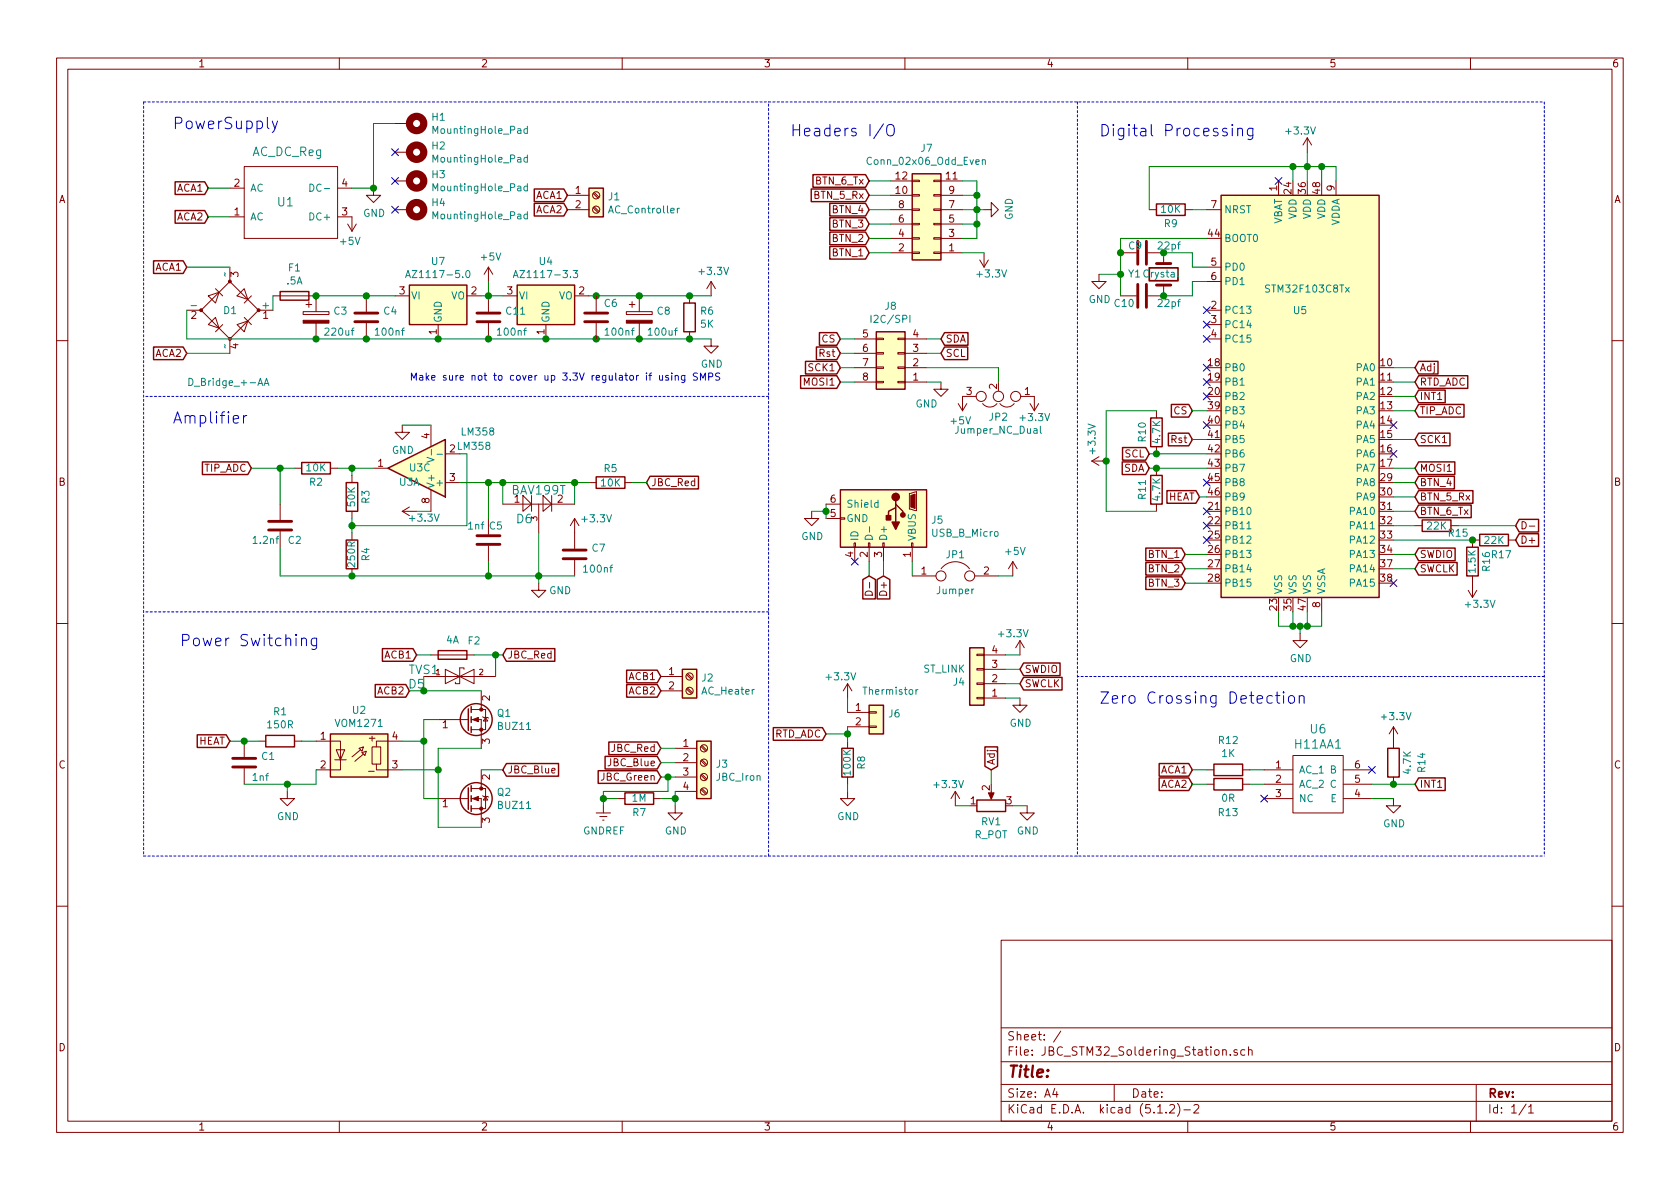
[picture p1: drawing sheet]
<svg xmlns="http://www.w3.org/2000/svg" width="297mm" height="210mm" viewBox="0 0 297 210" stroke-linecap="round" stroke-linejoin="round" font-family="sans-serif">
<g fill="none" stroke="#840000" stroke-width=".18">
<path d="M10 10.3h277v189.9h-277zM12 12.2h273v186.1h-273zM60 10.3v1.9M110 10.3v1.9M160 10.3v1.9M210 10.3v1.9M260 10.3v1.9M40.6 38.3h2.6M40.6 33.3h2.6M43.2 29.5h16.5v12.7h-16.5zM59.7 38.3h2.5v2.6M59.7 33.3h2.5"/>
<path d="M61.5 39.6l.7 1.3M63 39.6l-.8 1.3M66 33.3v1.2h1.3l-1.3 1.3-1.2-1.3h1.2M69.8 37.1h2.6M69.8 32h2.6M69.8 21.8h2.6M69.8 26.9h2.6M100.3 37.1h3.8M100.3 34.5h3.8M104.9 36.7l.8 .9M104.9 34.2l.8 .8M105.1 36.6l.8 .8"/>
<path d="M105.1 34l.8 .9M157.5 37.1h3.8M157.5 34.5h3.8M157.5 32h3.8M157.5 39.6h3.8M161.3 31.9h1.3v.2h-1.3zM161.3 34.4h1.3v.3h-1.3zM161.3 37h1.3v.2h-1.3zM161.3 39.5h1.3v.2h-1.3zM165.1 31.9h1.3v.2h-1.3zM165.1 34.4h1.3v.3h-1.3zM165.1 37h1.3v.2h-1.3z"/>
<path d="M165.1 39.5h1.3v.2h-1.3zM166.4 37.1h3.8M166.4 34.5h3.8M166.4 32h3.8M166.4 39.6h3.8M174 37.1h1.3v-1.3l1.2 1.3-1.2 1.2v-1.2M203.2 37.1h1.3M209.5 37.1h1.3M213.4 37.1h2.5M226.1 32v2.5M231.1 24.4l-.7 1.2M231.1 24.4v2.5"/>
<path d="M231.1 24.4l.8 1.2M236.2 32v2.5M33 54.9h2.6M36.8 52.3l1.9-.6-.6 1.9zM36.8 57.4l1.3-1.3 .6 1.9zM38.1 51l1.3 1.3M39.4 57.4l-1.3 1.3M40.6 49.8l5.1 5.1-5.1 5-5-5zM40.6 47.2v2.6M40.6 59.9v2.6M41.9 57.4l1.9-.6-.6 1.9zM43.2 51l.6 2-1.9-.7z"/>
<path d="M43.2 56.1l1.2 1.3M44.4 52.3l-1.2 1.3M45.7 54.9h2.6M48.3 52.3h7.6v2.8M53.6 55.1h4.6v.5h-4.6zM54.1 53.8h1M54.6 53.3v1.1M55.9 57.1v2.8M64.8 52.3v2.8M64.8 57.1v2.8M69.8 52.3h2.6M77.5 57.4v2.5"/>
<path d="M82.5 52.3h2.6M86.4 47.2v2.6M86.4 52.3v2.8M86.4 57.1v2.8M86.4 47.2l-.8 1.3M86.4 47.2l.7 1.3M88.9 52.3h2.5M96.5 57.4v2.5M101.6 52.3h2.5M105.4 52.3v2.8M105.4 57.1v2.8M110.7 55.1h4.6v.5h-4.6z"/>
<path d="M111.3 53.8h1M111.8 53.3v1.1M113 52.3v2.8M113 57.1v2.8M121.9 52.3v1.3M121.9 58.7v1.2M125.7 59.9v1.3h1.3l-1.3 1.3-1.2-1.3h1.2M125.7 49.8l-.7 1.2M125.7 49.8v2.5M125.7 49.8l.8 1.2M151.1 59.9h3.8M154.9 59.8h1.3v.3h-1.3z"/>
<path d="M157.5 44.7h3.8M157.5 42.2h3.8M158.7 59.8h1.3v.3h-1.3zM160 59.9h3.8M161.3 42h1.3v.3h-1.3zM161.3 44.6h1.3v.2h-1.3zM165.1 42h1.3v.3h-1.3zM165.1 44.6h1.3v.2h-1.3zM166.4 44.7h3.8M166.4 42.2h3.8M173.2 46l.8 1.2M174 44.7v2.5"/>
<path d="M174.8 46l-.8 1.2M194.3 48.5v1.3h1.3l-1.3 1.2-1.3-1.2h1.3M198.1 52.3h2.8M198.1 44.7h2.8M202.9 44.7h2.8v1.9M205.7 50.4v1.9h-2.8M213.4 54.9h2.5M213.4 57.4h2.5M213.4 59.9h2.5M213.4 47.2h2.5M213.4 49.8h2.5M10 60.2h2"/>
<path d="M71.1 75.2v1.2h1.3l-1.3 1.3-1.3-1.3h1.3M76.2 75.2v3.8M151.1 67.6h3.8M151.1 65h3.8M151.1 62.5h3.8M154.9 62.4h1.3v.2h-1.3zM154.9 64.9h1.3v.2h-1.3zM154.9 67.4h1.3v.3h-1.3zM158.7 62.4h1.3v.2h-1.3zM158.7 64.9h1.3v.2h-1.3zM158.7 67.4h1.3v.3h-1.3zM160 67.6h3.8"/>
<path d="M160 65h3.8M160 62.5h3.8M166.4 67.6v1.2h1.2l-1.2 1.3-1.3-1.3h1.3M169.4 71.4l.8 1.2M170.9 71.4l-.7 1.2M172.6 70.1h-2.4v2.5M173.7 71.4a1.63 1.63 0 0 0 2.6 0M176.8 71.4a1.63 1.63 0 0 0 2.5 0M180.5 70.1h2.4v2.5M182.1 71.4l.8 1.2M183.6 71.4l-.7 1.2M204.5 72.6v1.3"/>
<path d="M204.5 79v1.3M285 60.2h2M49.5 89.1v2.8M49.5 94v2.8M52.1 82.8h1.2M58.4 82.8h1.3M62.2 84.1v1.2M62.2 90.4v1.3M62.2 94.2v1.3M66 82.8h2.6M71.1 90.4l1.3 .8M71.1 90.4h2.6"/>
<path d="M72.4 89.7l-1.3 .7M76.2 86.6v3.8M78.7 80.3h2.6M78.7 85.3h2.6M86.4 91.7v2.8M86.4 96.5v2.8M88.9 89.1h12.7M92.5 87.6l1.5 1.5-1.5 1.3zM94 87.6v2.8M95.2 89.1v5.1M96 87.6l1.5 1.5-1.5 1.3zM97.5 87.6v2.8"/>
<path d="M101.6 91.7v5.3M101.6 99.1v2.7M101.6 91.7l-.8 1.3M101.6 91.7l.8 1.3M104.1 85.3h1.3M110.5 85.3h1.3M143.5 90.4v1.3h1.3l-1.3 1.3-1.3-1.3h1.3M146 89.1h2.6M146 91.7h2.6M148.6 91.6h.8v.2h-.8zM151 96h.3v.8h-.3zM151.1 96.8v2.5"/>
<path d="M153.5 96h.3v.8h-.3zM153.7 96.8v2.5M156.1 96h.2v.8h-.2zM156.2 96.8v2.5M160.8 87.2l1.3-.2v3.3l-1.3-.3zM161.2 96h.2v.8h-.2zM161.3 96.8v2.5M179.1 99.3l-.8 1.3M179.1 99.3v2.5M179.1 99.3l.7 1.3M193 81.5l1.3 .8M193 81.5h2.6"/>
<path d="M194.3 80.8l-1.3 .7M204.5 82.8v1.3M204.5 89.1v1.3M250.2 93h1.3M256.5 93h1.3M261.6 95.5h-1.3v1.3M266.7 95.5h1.3M269.1 92.2a.64 .64 0 0 1 .8 .7 .64 .64 0 0 1-.8 .6zM270.4 93h1M10 110.3h2M62.2 100.6v1.2M74.9 119.6h12.7"/>
<path d="M76.2 115.8h7.6M78.7 118.4l2.6 1.2-2.6 1.3zM81.3 119.6l2.5-1.2v2.5zM82 118.4v-.3h-.7v2.8h-.8v-.3M95.2 103.1v1.3h1.3l-1.3 1.3-1.2-1.3h1.2M116.8 119.6h3.8M121.4 119.3l.9 .8M121.6 119.1l.8 .9M153 104.7a.68 .68 0 0 1 .8-.1 .68 .68 0 0 1 .4 .7h-1.2zM153.7 103v1M161.3 101.8h4.2M166.4 100.6a3.2 3.2 0 0 1 5 0"/>
<path d="M172.3 101.8h4.2M172.7 115.7h1.3v.2h-1.3zM172.7 118.2h1.3v.3h-1.3zM174 115.8h3.8M174 118.4h3.8M180.3 113.3l-.7 1.2M180.3 113.3v2.5M180.3 113.3l.8 1.2M229.9 112v1.3h1.2l-1.2 1.2-1.3-1.2h1.3M233.7 105.7v2.5M259.6 104.4l.7 1.3M260.3 101.8v3.9"/>
<path d="M261.1 104.4l-.8 1.3M285 110.3h2M43.2 131.1v2.8M43.2 135.9v2.8M45.7 131.1h1.3M50.8 139.9v1.3h1.3l-1.3 1.3-1.3-1.3h1.3M52.1 131.1h1.2M55.9 131.1h4.3v5h-4.3M59.2 134.4h2M59.4 132.6h1.6l-.8 1.8zM63.5 132.3l.8-.2-.3 .7zM63.8 132.6l-1.6 1.3"/>
<path d="M64 133.1l.8-.3-.3 .8zM64.3 133.3l-1.6 1.3M65.2 136.4h1M65.3 130.6h1M65.8 132.1h1.5v3h-1.5zM65.8 130.2v.9M66.5 135.1v1h4.6M71.1 131.1h-4.6v1M77.5 127.2h5.3M83.3 127.2h1.8v5.1M83.3 125.5h1.8M83.3 139.4h1.8"/>
<path d="M85.1 125.5h.8v3.5h-2.6M85.1 139.4h.8v3.6h-2.6M85.1 122.2v3.3M85.1 136.1v3.3M85.3 126.7l.2 .2h.7l.2 .1M85.9 126.9l.3 .6h-.7zM97.6 136.3l.5-.1v-.3h-.4l-.1 .1v.6h.5M116.8 122.2h3.8M119.4 132.3h3.8M119.4 134.9h3.8M119.4 137.4h3.8M119.4 139.9h3.8"/>
<path d="M121.4 121.8l.9 .9M121.6 121.7l.8 .8M123.9 139.6l.9 .9M123.9 137.1l.9 .8M123.9 134.5l.9 .9M123.9 132l.9 .8M124.1 139.4l.9 .9M124.1 136.9l.9 .8M124.1 134.4l.9 .8M124.1 131.8l.9 .9M149.9 139.9v1.3h1.2l-1.2 1.3-1.3-1.3h1.3M149.9 120.9l-.8 1.3"/>
<path d="M149.9 120.9v2.5M149.9 131.1v1.2M149.9 137.4v1.3M149.9 120.9l.7 1.3M149.9 126h3.8M149.9 128.5h3.8M153.7 128.4h1.2v.2h-1.2zM153.7 125.9h1.2v.2h-1.2zM168.9 139.9l-.8 1.3M168.9 139.9v2.6M168.9 139.9l.8 1.3M172.7 120.8h1.3v.2h-1.3z"/>
<path d="M172.7 123.3h1.3v.3h-1.3zM174 123.4h3.8M174 120.9h3.8M175.3 139.9v1.1M180.3 123.4v1.3h1.3l-1.3 1.3-1.2-1.3h1.2M213.4 136.1h1.2M213.4 138.7h1.2M219.7 136.1h1.3M219.7 138.7h1.3M223.5 136.1h5.1M223.5 138.7h5.1M228.6 133.6h8.9v10.2h-8.9z"/>
<path d="M237.5 136.1h5.1M237.5 138.7h5.1M246.4 128.5v3.8M246.4 137.4v1.3M246.4 128.5l-.8 1.3M246.4 128.5l.7 1.3M77.5 141.2h5.3M83.3 141.2h1.8v5.1M85.3 140.7l.2 .1h.7l.2 .2M85.9 140.8l.3 .7h-.7zM105.4 143.8h2.5M106 144.4h1.3"/>
<path d="M106.6 145h.2M106.7 142.5v1.3M109.2 141.2h1.3M115.6 141.2h1.2M119.4 142.5v1.3h1.2l-1.2 1.2-1.3-1.2h1.3M181.6 142.5v1.3h1.3l-1.3 1.2-1.3-1.2h1.3M223.5 141.2h5.1M237.5 141.2h5.1M246.4 141.2v1.3h1.2l-1.2 1.3-1.3-1.3h1.3M10 160.2h2M177 166.3h108v32h-108zM285 160.2h2"/>
<path d="M60 198.3v1.9M110 198.3v1.9M160 198.3v1.9M177 194.8h108M177 191.8h108M177 187.8h108M177 181.8h108M186.5 192.5l-.4 1h1M186.8 193v1M187.6 182.3l-1.3 2M197 191.8v3M204.7 196.8h.8"/>
<path d="M206.2 196.7v.1M206.8 195.5l.2-.2h.4l.2 .2 .1 .3-.1 .2-.8 .8h.9M208.2 195.1a1.71 1.71 0 0 1 0 2.3M209.3 196.3h1.2M210 198.3v1.9M211.1 195.5l.2-.2h.4l.3 .5-1 1h1M216.2 185.7l.2-.1 .3 .1 .1 .9M217.5 186.5v.1M218.7 185.7a.37 .37 0 0 0-.5 .1v.2l.5 .2 .1 .1-.2 .3-.4-.1M220.1 185.7l-.4-.1-.3 .3 .1 .6 .2 .1 .4-.1M220.8 185.7a.37 .37 0 0 1 .6 .1v.8M220.8 185.1v1.5"/>
<path d="M260 198.3v1.9M261 191.8v6.5M269.8 195.2l-1.2 2M270.3 195.8l.4-.5v1.5M270.3 196.8h.8"/>
<circle cx="105.4" cy="37.1" r=".63"/>
<circle cx="105.4" cy="34.5" r=".63"/>
<circle cx="173.5" cy="70.1" r=".89"/>
<circle cx="176.5" cy="70.1" r=".91"/>
<circle cx="179.6" cy="70.1" r=".89"/>
<circle cx="121.9" cy="119.6" r=".63"/>
<circle cx="166.4" cy="101.8" r=".89"/>
<circle cx="171.4" cy="101.8" r=".89"/>
<circle cx="121.9" cy="122.2" r=".63"/>
<circle cx="124.5" cy="137.4" r=".63"/>
<circle cx="124.5" cy="139.9" r=".63"/>
<circle cx="124.5" cy="134.9" r=".63"/>
<circle cx="124.5" cy="132.3" r=".63"/>
</g>
<g fill="#ffffc2" stroke="#ffffc2" stroke-width=".18">
<path d="M215.9 34.5h27.9v71.2h-27.9z"/>
<path d="M58.4 129.8h10.2v7.6h-10.2z"/>
<path d="M68.6 82.8l10.1-5.1v10.2z"/>
<path d="M91.4 50.4h10.2v7h-10.2z"/>
<path d="M153.7 124.7h2.5v5.1h-2.5z"/>
<path d="M148.6 86.6h15.2v10.2h-15.2z"/>
<path d="M161.3 30.7h5.1v15.3h-5.1z"/>
<path d="M171.4 114.5h2.6v10.2h-2.6z"/>
<path d="M120.6 118.4h2.6v5h-2.6z"/>
<path d="M104.1 33.3h2.6v5h-2.6z"/>
<path d="M123.2 131.1h2.5v10.1h-2.5z"/>
<path d="M154.9 58.7h5.1v10.1h-5.1z"/>
<path d="M72.4 50.4h10.1v7h-10.1z"/>
</g>
<g fill="none" stroke="#840000" stroke-width=".25">
<path d="M31 32.2h5.2l.6 1.1-.6 1.1h-5.2zM31 37.2h5.2l.6 1.1-.6 1.2h-5.2zM94.5 33.4h5.2l.6 1.1-.6 1.2h-5.2zM94.5 36h5.2l.6 1.1-.6 1.1h-5.2zM104.1 33.3h2.6v5h-2.6zM143.4 33.4h9.6l.7 1.1-.7 1.2h-9.6zM143.7 30.9h9.3l.7 1.1-.7 1.1h-9.3zM146.7 38.5h6.3l.7 1.1-.7 1.1h-6.3zM146.7 36h6.3l.7 1.1-.7 1.1h-6.3zM161.3 30.7h5.1v15.3h-5.1zM204.5 36.1h5v2h-5zM215.9 34.5h27.9v71.2h-27.9z"/>
<path d="M27.2 46.1h5.2l.6 1.1-.6 1.2h-5.2zM49.5 51.6h5.1v1.5h-5.1zM72.4 50.4h10.1v7h-10.1zM91.4 50.4h10.2v7h-10.2zM120.9 53.6h2v5.1h-2zM144.9 58.8h3.1l.6 1.1-.6 1.2h-3.1zM146.7 43.6h6.3l.7 1.1-.7 1.1h-6.3zM146.7 41h6.3l.7 1.2-.7 1.1h-6.3zM154.9 58.7h5.1v10.1h-5.1zM167 58.8h4.1v2.3h-4.1l-.6-1.2zM27.2 61.4h5.2l.6 1.1-.6 1.1h-5.2zM141.6 66.4h6.4l.6 1.2-.6 1.1h-6.4z"/>
<path d="M142.4 63.9h5.6l.6 1.1-.6 1.1h-5.6zM144.3 61.4h3.7l.6 1.1-.6 1.1h-3.7zM167 61.4h4.1v2.2h-4.1l-.6-1.1zM198.5 79.1h4.1l.6 1.2-.6 1.1h-4.1zM203.5 73.9h2v5.1h-2zM206.6 76.6h3.6l.6 1.1-.6 1.1h-3.6zM207.1 71.5h3.1l.6 1.1-.6 1.2h-3.1zM250.8 69h4.7v2.2h-4.7l-.6-1.1zM250.8 63.9h3.5v2.2h-3.5l-.6-1.1zM250.8 66.4h8.7v2.3h-8.7l-.6-1.1zM250.8 71.5h8.1v2.3h-8.1l-.6-1.2zM250.8 76.6h5.6v2.2h-5.6l-.6-1.1z"/>
<path d="M35.8 81.7h8l.6 1.1-.6 1.1h-8zM53.3 81.8h5.1v2h-5.1zM61.2 85.3h2v5.1h-2zM61.2 95.5h2v5.1h-2zM68.6 82.8l10.1-5.1v10.2zM105.4 84.3h5.1v2.1h-5.1zM114.9 84.2h8.6v2.3h-8.6l-.6-1.2zM148.6 86.6h15.2v10.2h-15.2zM158.4 88.5v.6l1.2 1.3v.7M158.4 89.1v.7l-1.3 .6v1.3M158.4 89.8v2.5M198.4 81.7h4.2l.6 1.1-.6 1.1h-4.2z"/>
<path d="M202.6 96.9h6.3l.6 1.1-.6 1.2h-6.3zM202.6 99.5h6.3l.6 1.1-.6 1.1h-6.3zM203.5 84.1h2v5h-2zM206.3 86.8h5.2l.6 1.1-.6 1.1h-5.2zM250.8 96.9h6.5v2.3h-6.5l-.6-1.2zM250.8 99.5h6.8v2.2h-6.8l-.6-1.1zM250.8 84.2h6.3v2.3h-6.3l-.6-1.2zM250.8 86.8h9.6v2.2h-9.6l-.6-1.1zM250.8 89.3h9.3v2.2h-9.3l-.6-1.1zM250.8 81.7h6.4v2.2h-6.4l-.6-1.1zM251.5 91.9h5v2.1h-5zM259.3 96.8h2.1v5h-2.1z"/>
<path d="M261.6 94.5h5.1v2h-5.1zM268.6 94.4h3.4v2.2h-3.4l-.6-1.1zM268.6 91.8h3.4v2.3h-3.4l-.6-1.1zM67.6 114.7h5.4l.7 1.1-.7 1.1h-5.4zM77.5 115.1h5v1.5h-5zM89.5 114.7h8.6v2.2h-8.6l-.6-1.1zM110.8 118.5h5.4l.6 1.1-.6 1.1h-5.4zM120.6 118.4h2.6v5h-2.6zM152.6 102.5l1.1-.7 1.1 .7v3.4h-2.2zM155.1 102.5l1.1-.7 1.1 .7v3.4h-2.2zM171.4 114.5h2.6v10.2h-2.6zM181 117.2h6.4v2.3h-6.4l-.7-1.1z"/>
<path d="M181 119.8h6.8v2.2h-6.8l-.7-1.1zM202.6 102h6.3l.6 1.1-.6 1.1h-6.3zM34.9 129.9h5.1l.6 1.2-.6 1.1h-5.1zM47 130h5.1v2.1h-5.1zM58.4 129.8h10.2v7.6h-10.2zM66.3 121.1h5.5l.6 1.1-.6 1.1h-5.5zM82.8 125.3v3.9M82.8 139.3v3.8M83.3 125v1M83.3 126.7v1.1M83.3 128.5v1M83.3 138.9v1"/>
<path d="M89.5 135h9.3v2.3h-9.3l-.6-1.2zM105.8 136.3h10.4l.6 1.1-.6 1.1h-10.4zM107 133.8h9.2l.6 1.1-.6 1.1h-9.2zM107.6 131.2h8.6l.6 1.1-.6 1.1h-8.6zM110.8 121.1h5.4l.6 1.1-.6 1.1h-5.4zM123.2 131.1h2.5v10.1h-2.5zM136.7 128.7h8.7l.6 1.1-.6 1.1h-8.7zM148.8 132.3h2.1v5.1h-2.1zM153.7 124.7h2.5v5.1h-2.5zM174.1 132.1h2.3v3.4l-1.1 .6-1.2-.6zM205 135h5.2l.6 1.1-.6 1.2h-5.2zM205 137.6h5.2l.6 1.1-.6 1.1h-5.2z"/>
<path d="M214.6 135.1h5.1v2.1h-5.1zM214.6 137.7h5.1v2h-5.1zM245.4 132.3h2v5.1h-2zM250.8 137.6h4.7v2.2h-4.7l-.6-1.1zM83.3 140.7v1M83.3 142.5v1M110.5 140.2h5.1v2h-5.1zM172.7 141.5h5.1v2h-5.1z"/>
<circle cx="84.2" cy="127.2" r="2.82"/>
<circle cx="84.2" cy="141.2" r="2.82"/>
</g>
<g fill="none" stroke="#008484" stroke-width=".18">
<path d="M54.8 32.6a.64 .64 0 0 1 .7 .6 .64 .64 0 0 1-.7 .6zM93.2 22.8h-.3l-.3 .2 .2 .5h.4M93.2 27.9l-.3-.1-.3 .3 .2 .5h.4M93.2 33l-.3-.1-.3 .2 .2 .6h.4M93.2 37.9h-.3l-.3 .2 .2 .6h.4M93.2 22.3v1.3M93.2 27.4v1.3M93.2 32.5v1.3M93.2 37.4v1.3M119.8 36.8v.9M120.1 36.8l-.2 .1-.1 .2M173.7 28.4l.2-.2 .3 .1v.8"/>
<path d="M173.7 28.2v.9M39.7 48.2l.1 .6M71.7 49.1l.4-1.3 .5 1.3M71.8 48.7h.6M82.5 47.9l.2-.1a.67 .67 0 0 1 .4 .7 .67 .67 0 0 1-.4 .6l-.4-.5zM90.8 49.1l.4-1.3 .4 1.3M90.9 48.7h.6M101.3 47.8h.8l-.4 .5 .4 .1v.6l-.2 .1-.6-.1M208.2 47.7v1.1l.2 .2M33.4 66.9a.64 .64 0 0 1 .7 .6 .64 .64 0 0 1-.7 .7zM39.7 60.9l.1 .6M46.7 68.2l.4-1.3 .4 1.3"/>
<path d="M46.8 67.8h.6M76.3 79.5v1M183.9 75.4v1l.2 .2M75.5 80.9l1.3 .4-1.3 .4M77.3 80.3h.9M153.1 94.8a.66 .66 0 0 1 .8-.1 .66 .66 0 0 1 .3 .7h-1.2zM153.7 93.1v1M155.2 88.9h-.3l-.3 .2 .2 .6h.4M155.2 88.4v1.3M220.5 93.5h.7M162 121.9v.9M162.3 121.9l-.3 .3"/>
</g>
<g fill="none" stroke="#840000" stroke-width=".51">
<path d="M62.7 56.9h4.1M62.7 55.4h4.1M84.3 56.9h4.1M84.3 55.4h4.1M103.4 56.9h4M103.4 55.4h4M201.2 42.7v4M201.2 50.3v4.1M202.7 42.7v4M202.7 50.3v4.1M204.5 50.4h2.5M204.5 46.6h2.5"/>
<path d="M47.5 93.7h4.1M47.5 92.2h4.1M84.3 96.3h4.1M84.3 94.7h4.1M99.6 98.8h4M99.6 97.3h4M41.1 135.6h4.1M41.1 134.1h4.1"/>
</g>
<g fill="#840000" stroke="#840000" stroke-width=".18">
<path d="M110.7 56.6h4.6v.5h-4.6z"/>
<path d="M53.6 56.6h4.6v.5h-4.6z"/>
<path d="M83.6 127.2l1-.3v.7z"/>
<path d="M83.6 141.2l1-.4v.8z"/>
<path d="M174.8 140.2h1l-.5 1.1z"/>
<path d="M161 87.6l.8-.2v2.5l-.8-.2z"/>
<circle cx="85.1" cy="129" r=".28"/>
<circle cx="85.1" cy="125.5" r=".28"/>
<circle cx="85.1" cy="143" r=".28"/>
<circle cx="85.1" cy="139.4" r=".28"/>
<circle cx="35.6" cy="54.9" r=".25"/>
<circle cx="40.6" cy="59.9" r=".25"/>
<circle cx="40.6" cy="49.8" r=".25"/>
<circle cx="45.7" cy="54.9" r=".25"/>
</g>
<g fill="none" stroke="#008400" stroke-width=".18">
<path d="M36.8 38.3h3.8M36.8 33.3h3.8M69.8 21.8h-3.8v11.5h-3.8M153.7 37.1h3.8M153.7 32h3.8M153.7 34.5h3.8M153.7 39.6h3.8M170.2 32h2.5v10.2h-2.5M170.2 37.1h3.8M170.2 34.5h2.5M170.2 39.6h2.5M210.8 37.1h2.6"/>
<path d="M228.6 29.5v2.5M231.1 26.9v5.1M233.7 29.5v2.5M236.2 32v-2.5h-33v7.6M33 54.9v5h92.7M33 47.2h7.6M48.3 52.3v2.6M55.9 52.3h13.9M85.1 52.3h3.8M86.4 49.8v2.5M104.1 52.3h21.6M148.6 59.9h2.5"/>
<path d="M153.7 44.7h3.8M153.7 42.2h3.8M163.8 59.9h2.6M170.2 44.7h3.8M194.3 48.5h3.8M205.7 44.7h5.1v2.5h2.6M213.4 49.8h-2.6v2.5h-5.1M213.4 42.2h-15.3v10.1M33 62.5h7.6M71.1 75.2h5.1M148.6 65h2.5M148.6 67.6h2.5"/>
<path d="M148.6 62.5h2.5M163.8 65h12.7v2.6M163.8 67.6h2.6M163.8 62.5h2.6M204.5 72.6h-8.9v17.8h8.9M210.8 72.6h2.6M210.8 77.7h2.6M246.4 65h3.8M246.4 67.6h3.8M246.4 70.1h3.8M246.4 72.6h3.8M246.4 77.7h3.8"/>
<path d="M44.4 82.8h7.7M49.5 96.8v5h52.1M49.5 82.8v6.3M59.7 82.8h6.3M62.2 82.8v1.3M62.2 91.7v2.5M81.3 85.3h22.8M81.3 80.3h1.2v12.7h-20.3M86.4 85.3v6.4M86.4 99.3v2.5M88.9 85.3v3.8M95.2 94.2v8.9"/>
<path d="M101.6 85.3v3.8M111.8 85.3h2.5M143.5 90.4h2.5M146 89.1v2.6M153.7 99.3v2.5M156.2 99.3v2.5M161.3 99.3v2.5M203.2 80.3h10.2M203.2 82.8h10.2M209.5 98h3.9M212.1 87.9h1.3M246.4 85.3h3.8"/>
<path d="M246.4 93h3.8M246.4 82.8h3.8M246.4 90.4h3.8M246.4 98h3.8M246.4 95.5h13.9M246.4 87.9h3.8M257.8 93h10.2M73.7 115.8h2.5M83.8 115.8h5.1M87.6 115.8v3.8M176.5 101.8h2.6M177.8 115.8h2.5"/>
<path d="M177.8 118.4h2.5M209.5 100.6h3.9M209.5 103.1h3.9M226.1 108.2v2.5h7.6v-2.5M228.6 108.2v2.5M229.9 110.7v1.3M231.1 108.2v2.5M246.4 100.6h3.8M40.6 131.1h5.1M50.8 138.7v1.2M53.3 131.1h2.6M55.9 136.1v2.6h-12.7"/>
<path d="M71.1 136.1h6.4M71.1 131.1h3.8M74.9 122.2h10.2M77.5 127.2h-2.6v14h2.6M85.1 136.1h3.8M85.1 132.3h-7.6v14h7.6M116.8 132.3h2.6M116.8 134.9h2.6M116.8 137.4h2.6M118.1 137.4v2.5h-11.4v2.6M119.4 139.9v2.6M146 129.8h3.9"/>
<path d="M149.9 123.4v2.6M149.9 128.5v2.6M149.9 138.7v1.2M175.3 136.1v2.6M177.8 120.9h2.5M177.8 123.4h2.5M210.8 136.1h2.6M210.8 138.7h2.6M221 136.1h2.5M221 138.7h2.5M242.6 138.7h7.6M106.7 141.2h2.5"/>
<path d="M116.8 141.2h2.6M168.9 142.5h2.5M179.1 142.5h2.5M242.6 141.2h3.8"/>
</g>
<g fill="#008400" stroke="#008400" stroke-width=".25">
<circle cx="105.4" cy="59.9" r=".51"/>
<circle cx="113" cy="52.3" r=".51"/>
<circle cx="113" cy="59.9" r=".51"/>
<circle cx="246.4" cy="138.7" r=".51"/>
<circle cx="74.9" cy="131.1" r=".51"/>
<circle cx="77.5" cy="136.1" r=".51"/>
<circle cx="43.2" cy="131.1" r=".51"/>
<circle cx="50.8" cy="138.7" r=".51"/>
<circle cx="62.2" cy="93" r=".51"/>
<circle cx="95.3" cy="101.8" r=".51"/>
<circle cx="62.2" cy="82.8" r=".51"/>
<circle cx="62.2" cy="101.8" r=".51"/>
<circle cx="49.5" cy="82.8" r=".51"/>
<circle cx="74.9" cy="122.2" r=".51"/>
<circle cx="87.6" cy="115.8" r=".51"/>
<circle cx="149.9" cy="129.8" r=".51"/>
<circle cx="205.7" cy="44.7" r=".51"/>
<circle cx="205.7" cy="52.3" r=".51"/>
<circle cx="198.1" cy="48.5" r=".51"/>
<circle cx="233.7" cy="29.5" r=".51"/>
<circle cx="231.1" cy="29.5" r=".51"/>
<circle cx="231.1" cy="110.7" r=".51"/>
<circle cx="228.6" cy="110.7" r=".51"/>
<circle cx="229.9" cy="110.7" r=".51"/>
<circle cx="198.1" cy="44.7" r=".51"/>
<circle cx="228.6" cy="29.5" r=".51"/>
<circle cx="195.6" cy="81.5" r=".51"/>
<circle cx="260.3" cy="95.5" r=".51"/>
<circle cx="146.1" cy="90.4" r=".51"/>
<circle cx="172.7" cy="34.5" r=".51"/>
<circle cx="172.7" cy="37.1" r=".51"/>
<circle cx="172.7" cy="39.6" r=".51"/>
<circle cx="118.1" cy="137.4" r=".51"/>
<circle cx="106.7" cy="141.2" r=".51"/>
<circle cx="119.4" cy="141.2" r=".51"/>
<circle cx="204.5" cy="80.3" r=".51"/>
<circle cx="204.5" cy="82.8" r=".51"/>
<circle cx="55.9" cy="59.9" r=".51"/>
<circle cx="64.8" cy="59.9" r=".51"/>
<circle cx="96.5" cy="59.9" r=".51"/>
<circle cx="77.5" cy="59.9" r=".51"/>
<circle cx="64.8" cy="52.3" r=".51"/>
<circle cx="105.4" cy="52.3" r=".51"/>
<circle cx="86.4" cy="52.3" r=".51"/>
<circle cx="86.4" cy="59.9" r=".51"/>
<circle cx="121.9" cy="52.3" r=".51"/>
<circle cx="121.9" cy="59.9" r=".51"/>
<circle cx="55.9" cy="52.3" r=".51"/>
<circle cx="101.6" cy="85.3" r=".51"/>
<circle cx="88.9" cy="85.3" r=".51"/>
<circle cx="86.4" cy="101.8" r=".51"/>
<circle cx="86.4" cy="85.3" r=".51"/>
<circle cx="66" cy="33.3" r=".51"/>
</g>
<g fill="none" stroke="#0000c2" stroke-width=".18">
<path d="M48.1 21.4l.5 1.4M49.1 21.4l-.7 1.8-.3 .2M156.2 21.9l-1.7 2.6M156.9 22.3a.68 .68 0 0 1 .7-.3 .68 .68 0 0 1 .5 .7v.6a.67 .67 0 0 1-.3 .7 .67 .67 0 0 1-.8-.1 1.58 1.58 0 0 1-.1-1.6zM217.9 22l-.1 .1h.2l-.1-.1v.2M217.9 22.7v1.3M218.8 22.9a.47 .47 0 0 1 .9 .1v1M218.8 22.7v1.3M221.5 22.7v1.6a.56 .56 0 0 1-.9 .3M221.5 22.8l-.6-.1-.4 .4v.5l.3 .3 .1 .1 .6-.1M43.1 73.5v1.3M43.6 73.5l-.3 .1-.2 .3"/>
<path d="M116.6 66.4l.1 .8h.3l.1-.1M117.1 66.4v.8M118.2 66.4h-.3l-.2 .2 .1 .1 .4 .2v.3h-.5M118.8 66v.1M118.8 66.4v.8M119.4 66.5l.2-.1h.3v.8M119.4 66.4v.8M121.1 66.4v1l-.3 .3-.3-.1M121.1 66.4h-.4l-.2 .2 .1 .6h.5M123.3 66h-.5l-.2 .2 .1 .3 .6 .2v.4l-.2 .1h-.5M123.9 67.2v-1.2l.4 .9 .4-.9v1.2M125.3 66.6l.7-.1v-.4l-.2-.1h-.5v1.2"/>
<path d="M127.3 66h-.5l-.2 .1v.3l.5 .3 .2 .3-.3 .2h-.5M53.3 113a.52 .52 0 0 1 .8-.1l.1 1.3M53.3 112.8v1.4M56 112.8v1.7a.54 .54 0 0 1-.9 .3M56 112.9l-.6-.1-.4 .4v.6l.2 .3 .2 .1 .6-.1M225.5 123h.8M225.8 122.3v1.7l.1 .3 .4 .1M226.9 122.3v.1h.2l-.2-.1v.2M226.9 123v1.4M228 123.1a.54 .54 0 0 1 .9 .3v.6a.55 .55 0 0 1-.6 .4 .55 .55 0 0 1-.5-.4v-.6zM229.7 123.2a.5 .5 0 0 1 .9 .1v1.1M229.7 123v1.4"/>
</g>
<path d="M203.2 47.4h5.1v2.3h-5.1z" fill="none" stroke="#840000" stroke-width=".3"/>
<g fill="#840000" stroke="#840000" stroke-width=".25">
<path d="M156.7 91.2h.8v.7h-.8z"/>
<path d="M157.7 92.3h1.3l-.6 1.3z"/>
<circle cx="158.4" cy="87.9" r=".63"/>
<circle cx="159.6" cy="91.1" r=".38"/>
</g>
<path d="M25.4 18v133.4M25.4 18h247.6M190.5 18v133.4M273 18v133.4M135.9 70.1h-110.5M135.9 108.2h-110.5M273 119.6h-82.5M25.4 151.4h247.6M135.9 151.4v-133.4" fill="none" stroke="#0000c2" stroke-width=".18" stroke-dasharray=".4 .4"/>
<g fill="none" stroke="#000084" stroke-width=".18">
<path d="M69.2 36.5l1.3 1.2M69.2 31.4l1.3 1.2M69.2 26.3l1.3 1.2M70.5 36.5l-1.3 1.2M70.5 31.4l-1.3 1.2M70.5 26.3l-1.3 1.2M225.5 31.4l1.2 1.2M226.7 31.4l-1.2 1.2M212.8 54.2l1.2 1.3M212.8 56.8l1.2 1.2M212.8 59.3l1.2 1.2M214 54.2l-1.2 1.3"/>
<path d="M214 56.8l-1.2 1.2M214 59.3l-1.2 1.2M212.8 64.4l1.2 1.2M212.8 66.9l1.2 1.3M212.8 69.5l1.2 1.2M212.8 74.6l1.2 1.2M214 64.4l-1.2 1.2M214 66.9l-1.2 1.3M214 69.5l-1.2 1.2M214 74.6l-1.2 1.2M245.8 79.6l1.2 1.3M245.8 74.6l1.2 1.2"/>
<path d="M247 79.6l-1.2 1.3M247 74.6l-1.2 1.2M150.5 98.7l1.2 1.2M151.7 98.7l-1.2 1.2M212.8 84.7l1.2 1.2M212.8 89.8l1.2 1.2M212.8 92.3l1.2 1.3M212.8 94.9l1.2 1.2M214 84.7l-1.2 1.2M214 89.8l-1.2 1.2M214 92.3l-1.2 1.3M214 94.9l-1.2 1.2"/>
<path d="M245.8 102.5l1.2 1.2M247 102.5l-1.2 1.2M242 135.5l1.2 1.2M243.2 135.5l-1.2 1.2M222.9 140.6l1.2 1.2M224.1 140.6l-1.2 1.2"/>
</g>
<g fill="none" stroke="#840000" stroke-width="1.3">
<circle cx="73.7" cy="21.8" r="1.27"/>
<circle cx="73.7" cy="32" r="1.27"/>
<circle cx="73.7" cy="37.1" r="1.27"/>
<circle cx="73.7" cy="26.9" r="1.27"/>
</g>
<g font-size="2.8" fill="#0000c2">
<text x="30.5" y="22.9">PowerSupply</text>
<text x="139.7" y="24.1">Headers I/O</text>
<text x="194.3" y="24.1">Digital Processing</text>
<text x="30.5" y="74.9">Amplifier</text>
<text x="31.7" y="114.3">Power Switching</text>
<text x="194.3" y="124.5">Zero Crossing Detection</text>
</g>
<text font-size="2.8" fill="#840000" x="178" y="190.5">Title:</text>
<g font-size="2.1" fill="#008484">
<text x="44.6" y="27.6">AC_DC_Reg</text>
<text x="49.1" y="36.5">U1</text>
<text x="90.6" y="87.4">BAV199T</text>
<text x="91.4" y="92.5">D6</text>
<text x="72.3" y="119.2">TVS1</text>
<text x="231.7" y="129.7">U6</text>
<text x="229" y="132.4">H11AA1</text>
</g>
<text font-size="2.1" fill="#008400" x="72.3" y="121.7">D5</text>
<g font-size="2.1" fill="#840000">
<text x="178" y="184">Sheet: /</text>
<text x="178" y="186.7">File: JBC_STM32_Soldering_Station.sch</text>
<text x="178" y="196.9">KiCad E.D.A. kicad (5.1.2)-2</text>
<text x="178" y="194.1">Size: A4</text>
<text x="200" y="194.1">Date:</text>
<text x="263" y="194.1">Rev:</text>
<text x="263" y="196.9">Id: 1/1</text>
</g>
<g font-size="1.8" fill="#840000">
<text x="35" y="11.9">1</text>
<text x="85" y="11.9">2</text>
<text x="135" y="11.9">3</text>
<text x="185" y="11.9">4</text>
<text x="235" y="11.9">5</text>
<text x="285" y="11.9">6</text>
<text x="10.4" y="35.9">A</text>
<text x="31.2" y="33.9">ACA1</text>
<text x="41.4" y="33">2</text>
<text x="60.5" y="33">4</text>
<text x="94.7" y="35.2">ACA1</text>
<text x="101.8" y="34.3">1</text>
<text x="144" y="35.2">BTN_5_Rx</text>
<text x="144.2" y="32.6">BTN_6_Tx</text>
<text x="158.4" y="34.3">10</text>
<text x="158.4" y="31.7">12</text>
<text x="167.3" y="31.7">11</text>
<text x="167.8" y="34.3">9</text>
<text x="225.8" y="33.8" transform="rotate(-90 225.8 33.8)">1</text>
<text x="228.3" y="34.2" transform="rotate(-90 228.3 34.2)">24</text>
<text x="230.9" y="34.2" transform="rotate(-90 230.9 34.2)">36</text>
<text x="233.4" y="34.2" transform="rotate(-90 233.4 34.2)">48</text>
<text x="236" y="33.8" transform="rotate(-90 236 33.8)">9</text>
<text x="285.4" y="35.9">A</text>
<text x="31.2" y="39">ACA2</text>
<text x="41.4" y="38.1">1</text>
<text x="60.5" y="38.1">3</text>
<text x="94.7" y="37.7">ACA2</text>
<text x="101.8" y="36.8">2</text>
<text x="147.3" y="40.3">BTN_3</text>
<text x="147.3" y="37.7">BTN_4</text>
<text x="158.9" y="41.9">4</text>
<text x="158.9" y="39.4">6</text>
<text x="158.9" y="36.8">8</text>
<text x="167.8" y="41.9">3</text>
<text x="167.8" y="39.4">5</text>
<text x="167.8" y="36.8">7</text>
<text x="213.7" y="41.9">44</text>
<text x="214.1" y="36.8">7</text>
<text x="27.4" y="47.9">ACA1</text>
<text x="147.3" y="45.3">BTN_1</text>
<text x="147.3" y="42.8">BTN_2</text>
<text x="158.9" y="44.4">2</text>
<text x="167.8" y="44.4">1</text>
<text x="214.1" y="47">5</text>
<text x="42.2" y="49" transform="rotate(-90 42.2 49)">3</text>
<text x="70.6" y="52.1">3</text>
<text x="83.3" y="52.1">2</text>
<text x="89.7" y="52.1">3</text>
<text x="102.4" y="52.1">2</text>
<text x="214.1" y="49.5">6</text>
<text x="33.8" y="56.4">2</text>
<text x="46.5" y="56.4">1</text>
<text x="77.2" y="59.2" transform="rotate(-90 77.2 59.2)">1</text>
<text x="96.3" y="59.2" transform="rotate(-90 96.3 59.2)">1</text>
<text x="152.6" y="59.7">5</text>
<text x="161.4" y="59.7">4</text>
<text x="214.1" y="54.6">2</text>
<text x="214.1" y="57.1">3</text>
<text x="214.1" y="59.7">4</text>
<text x="27.4" y="63.1">ACA2</text>
<text x="42.2" y="61.7" transform="rotate(-90 42.2 61.7)">4</text>
<text x="143.1" y="65.7">SCK1</text>
<text x="145" y="63.1">Rst</text>
<text x="145.3" y="60.6">CS</text>
<text x="152.6" y="62.2">6</text>
<text x="152.6" y="64.8">7</text>
<text x="161.4" y="64.8">2</text>
<text x="161.4" y="62.2">3</text>
<text x="167.2" y="63.1">SCL</text>
<text x="167.2" y="60.6">SDA</text>
<text x="213.7" y="64.8">18</text>
<text x="244.1" y="64.8">10</text>
<text x="251" y="65.7">Adj</text>
<text x="142.3" y="68.2">MOSI1</text>
<text x="152.6" y="67.3">8</text>
<text x="161.4" y="67.3">1</text>
<text x="170.9" y="69.8">3</text>
<text x="176.3" y="68.8" transform="rotate(-90 176.3 68.8)">2</text>
<text x="181.2" y="69.8">1</text>
<text x="213.7" y="67.3">19</text>
<text x="213.7" y="69.8">20</text>
<text x="244.1" y="67.3">11</text>
<text x="244.1" y="69.8">12</text>
<text x="251" y="70.7">INT1</text>
<text x="251" y="68.2">RTD_ADC</text>
<text x="75.9" y="77.6" transform="rotate(-90 75.9 77.6)">4</text>
<text x="207.6" y="73.3">CS</text>
<text x="213.7" y="72.4">39</text>
<text x="213.7" y="74.9">40</text>
<text x="213.7" y="77.5">41</text>
<text x="244.1" y="72.4">13</text>
<text x="244.1" y="74.9">14</text>
<text x="244.1" y="77.5">15</text>
<text x="251" y="73.3">TIP_ADC</text>
<text x="36.1" y="83.4">TIP_ADC</text>
<text x="66.8" y="82.5">1</text>
<text x="79.5" y="80">2</text>
<text x="198.7" y="83.4">SDA</text>
<text x="198.9" y="80.9">SCL</text>
<text x="207.2" y="78.4">Rst</text>
<text x="213.7" y="80">42</text>
<text x="213.7" y="82.5">43</text>
<text x="244.1" y="80">16</text>
<text x="244.1" y="82.5">17</text>
<text x="251" y="78.4">SCK1</text>
<text x="251" y="83.4">MOSI1</text>
<text x="10.4" y="85.9">B</text>
<text x="75.9" y="89" transform="rotate(-90 75.9 89)">8</text>
<text x="79.5" y="85.1">3</text>
<text x="91" y="88.9">1</text>
<text x="98.6" y="88.9">2</text>
<text x="115.1" y="86">JBC_Red</text>
<text x="146.8" y="88.9">6</text>
<text x="206.5" y="88.5">HEAT</text>
<text x="213.7" y="85.1">45</text>
<text x="213.7" y="87.6">46</text>
<text x="244.1" y="85.1">29</text>
<text x="244.1" y="87.6">30</text>
<text x="251" y="86">BTN_4</text>
<text x="251" y="88.5">BTN_5_Rx</text>
<text x="285.4" y="85.9">B</text>
<text x="146.8" y="91.4">5</text>
<text x="213.7" y="90.2">21</text>
<text x="213.7" y="92.7">22</text>
<text x="213.7" y="95.2">25</text>
<text x="244.1" y="90.2">31</text>
<text x="244.1" y="92.7">32</text>
<text x="244.1" y="95.2">33</text>
<text x="251" y="91.1">BTN_6_Tx</text>
<text x="150.9" y="98.5" transform="rotate(-90 150.9 98.5)">4</text>
<text x="153.4" y="98.5" transform="rotate(-90 153.4 98.5)">2</text>
<text x="156" y="98.5" transform="rotate(-90 156 98.5)">3</text>
<text x="161" y="98.5" transform="rotate(-90 161 98.5)">1</text>
<text x="162.9" y="101.6">1</text>
<text x="173.9" y="101.6">2</text>
<text x="203.1" y="98.7">BTN_1</text>
<text x="203.1" y="101.2">BTN_2</text>
<text x="213.7" y="97.8">26</text>
<text x="213.7" y="100.3">27</text>
<text x="244.1" y="97.8">34</text>
<text x="244.1" y="100.3">37</text>
<text x="251" y="98.7">SWDIO</text>
<text x="251" y="101.2">SWCLK</text>
<text x="268.8" y="96.1">D+</text>
<text x="156.8" y="104.9" transform="rotate(-90 156.8 104.9)">D+</text>
<text x="203.1" y="103.8">BTN_3</text>
<text x="213.7" y="102.9">28</text>
<text x="225.8" y="107.9" transform="rotate(-90 225.8 107.9)">23</text>
<text x="228.3" y="107.9" transform="rotate(-90 228.3 107.9)">35</text>
<text x="230.9" y="107.9" transform="rotate(-90 230.9 107.9)">47</text>
<text x="233.4" y="107.4" transform="rotate(-90 233.4 107.4)">8</text>
<text x="244.1" y="102.9">38</text>
<text x="68" y="116.5">ACB1</text>
<text x="89.7" y="116.5">JBC_Red</text>
<text x="118.3" y="119.4">1</text>
<text x="175.4" y="118.1">3</text>
<text x="175.4" y="115.6">4</text>
<text x="181.1" y="119">SWDIO</text>
<text x="66.8" y="122.8">ACB2</text>
<text x="86.6" y="123.9" transform="rotate(-90 86.6 123.9)">2</text>
<text x="111.2" y="120.3">ACB1</text>
<text x="111.2" y="122.8">ACB2</text>
<text x="118.3" y="121.9">2</text>
<text x="151.3" y="125.7">1</text>
<text x="175.4" y="123.2">1</text>
<text x="175.4" y="120.6">2</text>
<text x="181.1" y="121.5">SWCLK</text>
<text x="35" y="131.7">HEAT</text>
<text x="56.7" y="130.8">1</text>
<text x="69.4" y="130.8">4</text>
<text x="78.3" y="128.8">1</text>
<text x="86.6" y="131.5" transform="rotate(-90 86.6 131.5)">3</text>
<text x="136.8" y="130.4">RTD_ADC</text>
<text x="151.3" y="128.3">2</text>
<text x="10.4" y="135.9">C</text>
<text x="56.7" y="135.9">2</text>
<text x="69.4" y="135.9">3</text>
<text x="86.6" y="137.9" transform="rotate(-90 86.6 137.9)">2</text>
<text x="89.7" y="136.8">JBC_Blue</text>
<text x="107.7" y="135.5">JBC_Blue</text>
<text x="108.2" y="133">JBC_Red</text>
<text x="120.8" y="132.1">1</text>
<text x="120.8" y="134.6">2</text>
<text x="120.8" y="137.2">3</text>
<text x="175.9" y="135.4" transform="rotate(-90 175.9 135.4)">Adj</text>
<text x="205.2" y="136.8">ACA1</text>
<text x="225.6" y="135.9">1</text>
<text x="239.5" y="135.9">6</text>
<text x="285.4" y="135.9">C</text>
<text x="78.3" y="142.7">1</text>
<text x="106.4" y="138">JBC_Green</text>
<text x="120.8" y="139.7">4</text>
<text x="171.6" y="142.2">1</text>
<text x="175" y="139.8" transform="rotate(-90 175 139.8)">2</text>
<text x="178" y="142.2">3</text>
<text x="205.2" y="139.3">ACA2</text>
<text x="225.6" y="138.4">2</text>
<text x="225.6" y="141">3</text>
<text x="239.5" y="141">4</text>
<text x="239.5" y="138.4">5</text>
<text x="251" y="139.3">INT1</text>
<text x="86.6" y="145.5" transform="rotate(-90 86.6 145.5)">3</text>
<text x="10.4" y="185.9">D</text>
<text x="285.4" y="185.9">D</text>
<text x="35" y="199.9">1</text>
<text x="85" y="199.9">2</text>
<text x="135" y="199.9">3</text>
<text x="185" y="199.9">4</text>
<text x="235" y="199.9">5</text>
<text x="285" y="199.9">6</text>
</g>
<g font-size="1.8" fill="#008484">
<text x="76.4" y="21.4">H1</text>
<text x="76.9" y="23.7">MountingHole_Pad</text>
<text x="227.5" y="23.8">+3.3V</text>
<text x="76.4" y="26.4">H2</text>
<text x="76.9" y="28.7">MountingHole_Pad</text>
<text x="153.7" y="29.2">Conn_02x06_Odd_Even</text>
<text x="162.9" y="26.8">J7</text>
<text x="44.2" y="33.9">AC</text>
<text x="55.5" y="33.9">DC-</text>
<text x="76.4" y="31.5">H3</text>
<text x="76.9" y="33.8">MountingHole_Pad</text>
<text x="107.6" y="35.4">J1</text>
<text x="44.2" y="39">AC</text>
<text x="55.1" y="39">DC+</text>
<text x="64.2" y="38.3">GND</text>
<text x="76.4" y="36.5">H4</text>
<text x="76.9" y="38.8">MountingHole_Pad</text>
<text x="107.9" y="37.7">AC_Controller</text>
<text x="179.1" y="38.9" transform="rotate(-90 179.1 38.9)">GND</text>
<text x="205.4" y="37.6">10K</text>
<text x="205.9" y="40.2">R9</text>
<text x="216.4" y="37.7">NRST</text>
<text x="226.7" y="39.9" transform="rotate(-90 226.7 39.9)">VBAT</text>
<text x="229.2" y="38.8" transform="rotate(-90 229.2 38.8)">VDD</text>
<text x="231.8" y="38.8" transform="rotate(-90 231.8 38.8)">VDD</text>
<text x="234.3" y="38.8" transform="rotate(-90 234.3 38.8)">VDD</text>
<text x="236.9" y="40.1" transform="rotate(-90 236.9 40.1)">VDDA</text>
<text x="60.2" y="43.3">+5V</text>
<text x="76.4" y="46.9">U7</text>
<text x="85.1" y="46.1">+5V</text>
<text x="95.4" y="46.9">U4</text>
<text x="199.6" y="44.1">C9</text>
<text x="204.9" y="44.1">22pf</text>
<text x="216.4" y="42.8">BOOT0</text>
<text x="216.4" y="47.9">PD0</text>
<text x="50.7" y="50.3">.5A</text>
<text x="51.1" y="48">F1</text>
<text x="72.6" y="53">VI</text>
<text x="72.8" y="49.2">AZ1117-5.0</text>
<text x="79.7" y="53">VO</text>
<text x="91.7" y="53">VI</text>
<text x="91.8" y="49.2">AZ1117-3.3</text>
<text x="98.8" y="53">VO</text>
<text x="123.8" y="48.6">+3.3V</text>
<text x="172.9" y="49.1">+3.3V</text>
<text x="192.5" y="53.6">GND</text>
<text x="199.5" y="49.1">Y1 Crystal</text>
<text x="216.4" y="50.4">PD1</text>
<text x="224.1" y="51.7">STM32F103C8Tx</text>
<text x="34" y="54.6">-</text>
<text x="39.6" y="55.5">D1</text>
<text x="46.5" y="54.6">+</text>
<text x="57.7" y="59.4">220uf</text>
<text x="59.1" y="55.6">C3</text>
<text x="66.5" y="59.4">100nf</text>
<text x="67.9" y="55.6">C4</text>
<text x="78.1" y="57.1" transform="rotate(-90 78.1 57.1)">GND</text>
<text x="88.1" y="59.4">100nf</text>
<text x="89.6" y="55.6">C11</text>
<text x="97.2" y="57.1" transform="rotate(-90 97.2 57.1)">GND</text>
<text x="106.9" y="54.3">C6</text>
<text x="107.2" y="59.4">100nf</text>
<text x="114.8" y="59.4">100uf</text>
<text x="116.2" y="55.6">C8</text>
<text x="123.9" y="55.6">R6</text>
<text x="123.9" y="58">5K</text>
<text x="154.4" y="57.1">I2C/SPI</text>
<text x="156.5" y="54.8">J8</text>
<text x="197.1" y="54.3">C10</text>
<text x="204.9" y="54.3">22pf</text>
<text x="216.4" y="55.5">PC13</text>
<text x="216.4" y="58">PC14</text>
<text x="228.8" y="55.5">U5</text>
<text x="123.9" y="65">GND</text>
<text x="216.4" y="65.7">PB0</text>
<text x="216.4" y="60.6">PC15</text>
<text x="239.9" y="65.7">PA0</text>
<text x="33.9" y="68.2">D_Bridge_+-AA</text>
<text x="216.4" y="68.2">PB1</text>
<text x="216.4" y="70.7">PB2</text>
<text x="239.9" y="68.2">PA1</text>
<text x="239.9" y="70.7">PA2</text>
<text x="81.8" y="77">LM358</text>
<text x="161.9" y="72.1">GND</text>
<text x="168.2" y="75.1">+5V</text>
<text x="169.2" y="76.7">Jumper_NC_Dual</text>
<text x="175" y="74.4">JP2</text>
<text x="180.5" y="74.5">+3.3V</text>
<text x="216.4" y="73.3">PB3</text>
<text x="216.4" y="75.8">PB4</text>
<text x="239.9" y="73.3">PA3</text>
<text x="239.9" y="75.8">PA4</text>
<text x="54.2" y="83.4">10K</text>
<text x="69.3" y="80.3">GND</text>
<text x="72.5" y="83.4">U3C</text>
<text x="81.1" y="79.5">LM358</text>
<text x="106.8" y="83.5">R5</text>
<text x="193.7" y="80.1" transform="rotate(-90 193.7 80.1)">+3.3V</text>
<text x="202.6" y="78" transform="rotate(-90 202.6 78)">R10</text>
<text x="205.2" y="78.3" transform="rotate(-90 205.2 78.3)">4.7K</text>
<text x="216.4" y="78.4">PB5</text>
<text x="216.4" y="80.9">PB6</text>
<text x="216.4" y="83.4">PB7</text>
<text x="239.9" y="78.4">PA5</text>
<text x="239.9" y="80.9">PA6</text>
<text x="239.9" y="83.4">PA7</text>
<text x="54.8" y="85.9">R2</text>
<text x="62.8" y="89.5" transform="rotate(-90 62.8 89.5)">50K</text>
<text x="65.3" y="89" transform="rotate(-90 65.3 89)">R3</text>
<text x="70.6" y="85.9">U3A</text>
<text x="76.8" y="86.5" transform="rotate(-90 76.8 86.5)">V+</text>
<text x="77.6" y="86">+</text>
<text x="106.3" y="86">10K</text>
<text x="149.6" y="89.8">Shield</text>
<text x="202.6" y="88.2" transform="rotate(-90 202.6 88.2)">R11</text>
<text x="205.2" y="88.4" transform="rotate(-90 205.2 88.4)">4.7K</text>
<text x="216.4" y="86">PB8</text>
<text x="216.4" y="88.5">PB9</text>
<text x="239.9" y="86">PA8</text>
<text x="239.9" y="88.5">PA9</text>
<text x="82.8" y="93.6">1nf</text>
<text x="86.6" y="93.6">C5</text>
<text x="103.1" y="92.4">+3.3V</text>
<text x="141.7" y="95.5">GND</text>
<text x="149.6" y="92.3">GND</text>
<text x="151.8" y="95.8" transform="rotate(-90 151.8 95.8)">ID</text>
<text x="156.8" y="95.8" transform="rotate(-90 156.8 95.8)">D+</text>
<text x="161.9" y="95.8" transform="rotate(-90 161.9 95.8)">VBUS</text>
<text x="164.8" y="92.6">J5</text>
<text x="164.8" y="94.9">USB_B_Micro</text>
<text x="216.4" y="91.1">PB10</text>
<text x="216.4" y="93.6">PB11</text>
<text x="238.9" y="91.1">PA10</text>
<text x="238.9" y="93.6">PA11</text>
<text x="252.4" y="93.6">22K</text>
<text x="256.2" y="94.9">R15</text>
<text x="44.9" y="96.2">1.2nf</text>
<text x="51" y="96.2">C2</text>
<text x="62.8" y="100.1" transform="rotate(-90 62.8 100.1)">250R</text>
<text x="65.3" y="99.2" transform="rotate(-90 65.3 99.2)">R4</text>
<text x="103.4" y="101.3">100nf</text>
<text x="104.7" y="97.6">C7</text>
<text x="167.3" y="98.7">JP1</text>
<text x="177.9" y="98.1">+5V</text>
<text x="216.4" y="96.1">PB12</text>
<text x="216.4" y="98.7">PB13</text>
<text x="216.4" y="101.2">PB14</text>
<text x="238.9" y="96.1">PA12</text>
<text x="238.9" y="98.7">PA13</text>
<text x="238.9" y="101.2">PA14</text>
<text x="260.9" y="101.2" transform="rotate(-90 260.9 101.2)">1.5K</text>
<text x="262.5" y="96.2">22K</text>
<text x="263.4" y="100.9" transform="rotate(-90 263.4 100.9)">R16</text>
<text x="263.8" y="98.7">R17</text>
<text x="97.1" y="105.1">GND</text>
<text x="165.7" y="105.1">Jumper</text>
<text x="216.4" y="103.8">PB15</text>
<text x="226.7" y="105.2" transform="rotate(-90 226.7 105.2)">VSS</text>
<text x="229.2" y="105.2" transform="rotate(-90 229.2 105.2)">VSS</text>
<text x="231.8" y="105.2" transform="rotate(-90 231.8 105.2)">VSS</text>
<text x="234.3" y="105.2" transform="rotate(-90 234.3 105.2)">VSSA</text>
<text x="238.9" y="103.8">PA15</text>
<text x="259.3" y="107.5">+3.3V</text>
<text x="78.9" y="113.8">4A</text>
<text x="82.8" y="114">F2</text>
<text x="176.7" y="112.7">+3.3V</text>
<text x="163.3" y="118.9">ST_LINK</text>
<text x="228" y="117.1">GND</text>
<text x="124.1" y="120.5">J2</text>
<text x="124.2" y="122.8">AC_Heater</text>
<text x="146.3" y="120.3">+3.3V</text>
<text x="152.8" y="122.9">Thermistor</text>
<text x="168.6" y="121.3">J4</text>
<text x="47.4" y="128.8">150R</text>
<text x="48.4" y="126.5">R1</text>
<text x="59.5" y="128.5">VOM1271</text>
<text x="62.4" y="126.2">U2</text>
<text x="88" y="126.8">Q1</text>
<text x="88.2" y="129.1">BUZ11</text>
<text x="157.2" y="126.9">J6</text>
<text x="178.5" y="128.5">GND</text>
<text x="215.5" y="131.6">R12</text>
<text x="244.4" y="127.3">+3.3V</text>
<text x="46.3" y="134.4">C1</text>
<text x="126.7" y="135.8">J3</text>
<text x="150.4" y="137" transform="rotate(-90 150.4 137)">100K</text>
<text x="153" y="136" transform="rotate(-90 153 136)">R8</text>
<text x="216.1" y="133.9">1K</text>
<text x="229.6" y="136.8">AC_1 B</text>
<text x="249.5" y="136.7" transform="rotate(-90 249.5 136.7)">4.7K</text>
<text x="252" y="136.5" transform="rotate(-90 252 136.5)">R14</text>
<text x="44.7" y="138.1">1nf</text>
<text x="88" y="140.7">Q2</text>
<text x="88.2" y="143">BUZ11</text>
<text x="111.8" y="141.8">1M</text>
<text x="126.7" y="138.1">JBC_Iron</text>
<text x="165.3" y="139.4">+3.3V</text>
<text x="216.1" y="141.8">0R</text>
<text x="229.6" y="139.3">AC_2 C</text>
<text x="229.6" y="141.9">NC</text>
<text x="235.3" y="141.9">E</text>
<text x="49" y="145">GND</text>
<text x="103.1" y="147.6">GNDREF</text>
<text x="111.9" y="144.3">R7</text>
<text x="117.6" y="147.6">GND</text>
<text x="148" y="145">GND</text>
<text x="172.3" y="148.3">R_POT</text>
<text x="173.6" y="145.9">RV1</text>
<text x="179.8" y="147.6">GND</text>
<text x="215.5" y="144.3">R13</text>
<text x="244.6" y="146.3">GND</text>
</g>
<text font-size="1.8" fill="#0000c2" x="72.4" y="67.3">Make sure not to cover up 3.3V regulator if using SMPS</text>
<text font-size="1.8" fill="#008400" x="72.6" y="92.2">+3.3V</text>
<g font-size="1.4" fill="#840000">
<text x="95" y="92.1" transform="rotate(-90 95 92.1)">3</text>
<text x="77.1" y="119.4">1</text>
<text x="84.7" y="119.4">2</text>
</g>
</svg>
